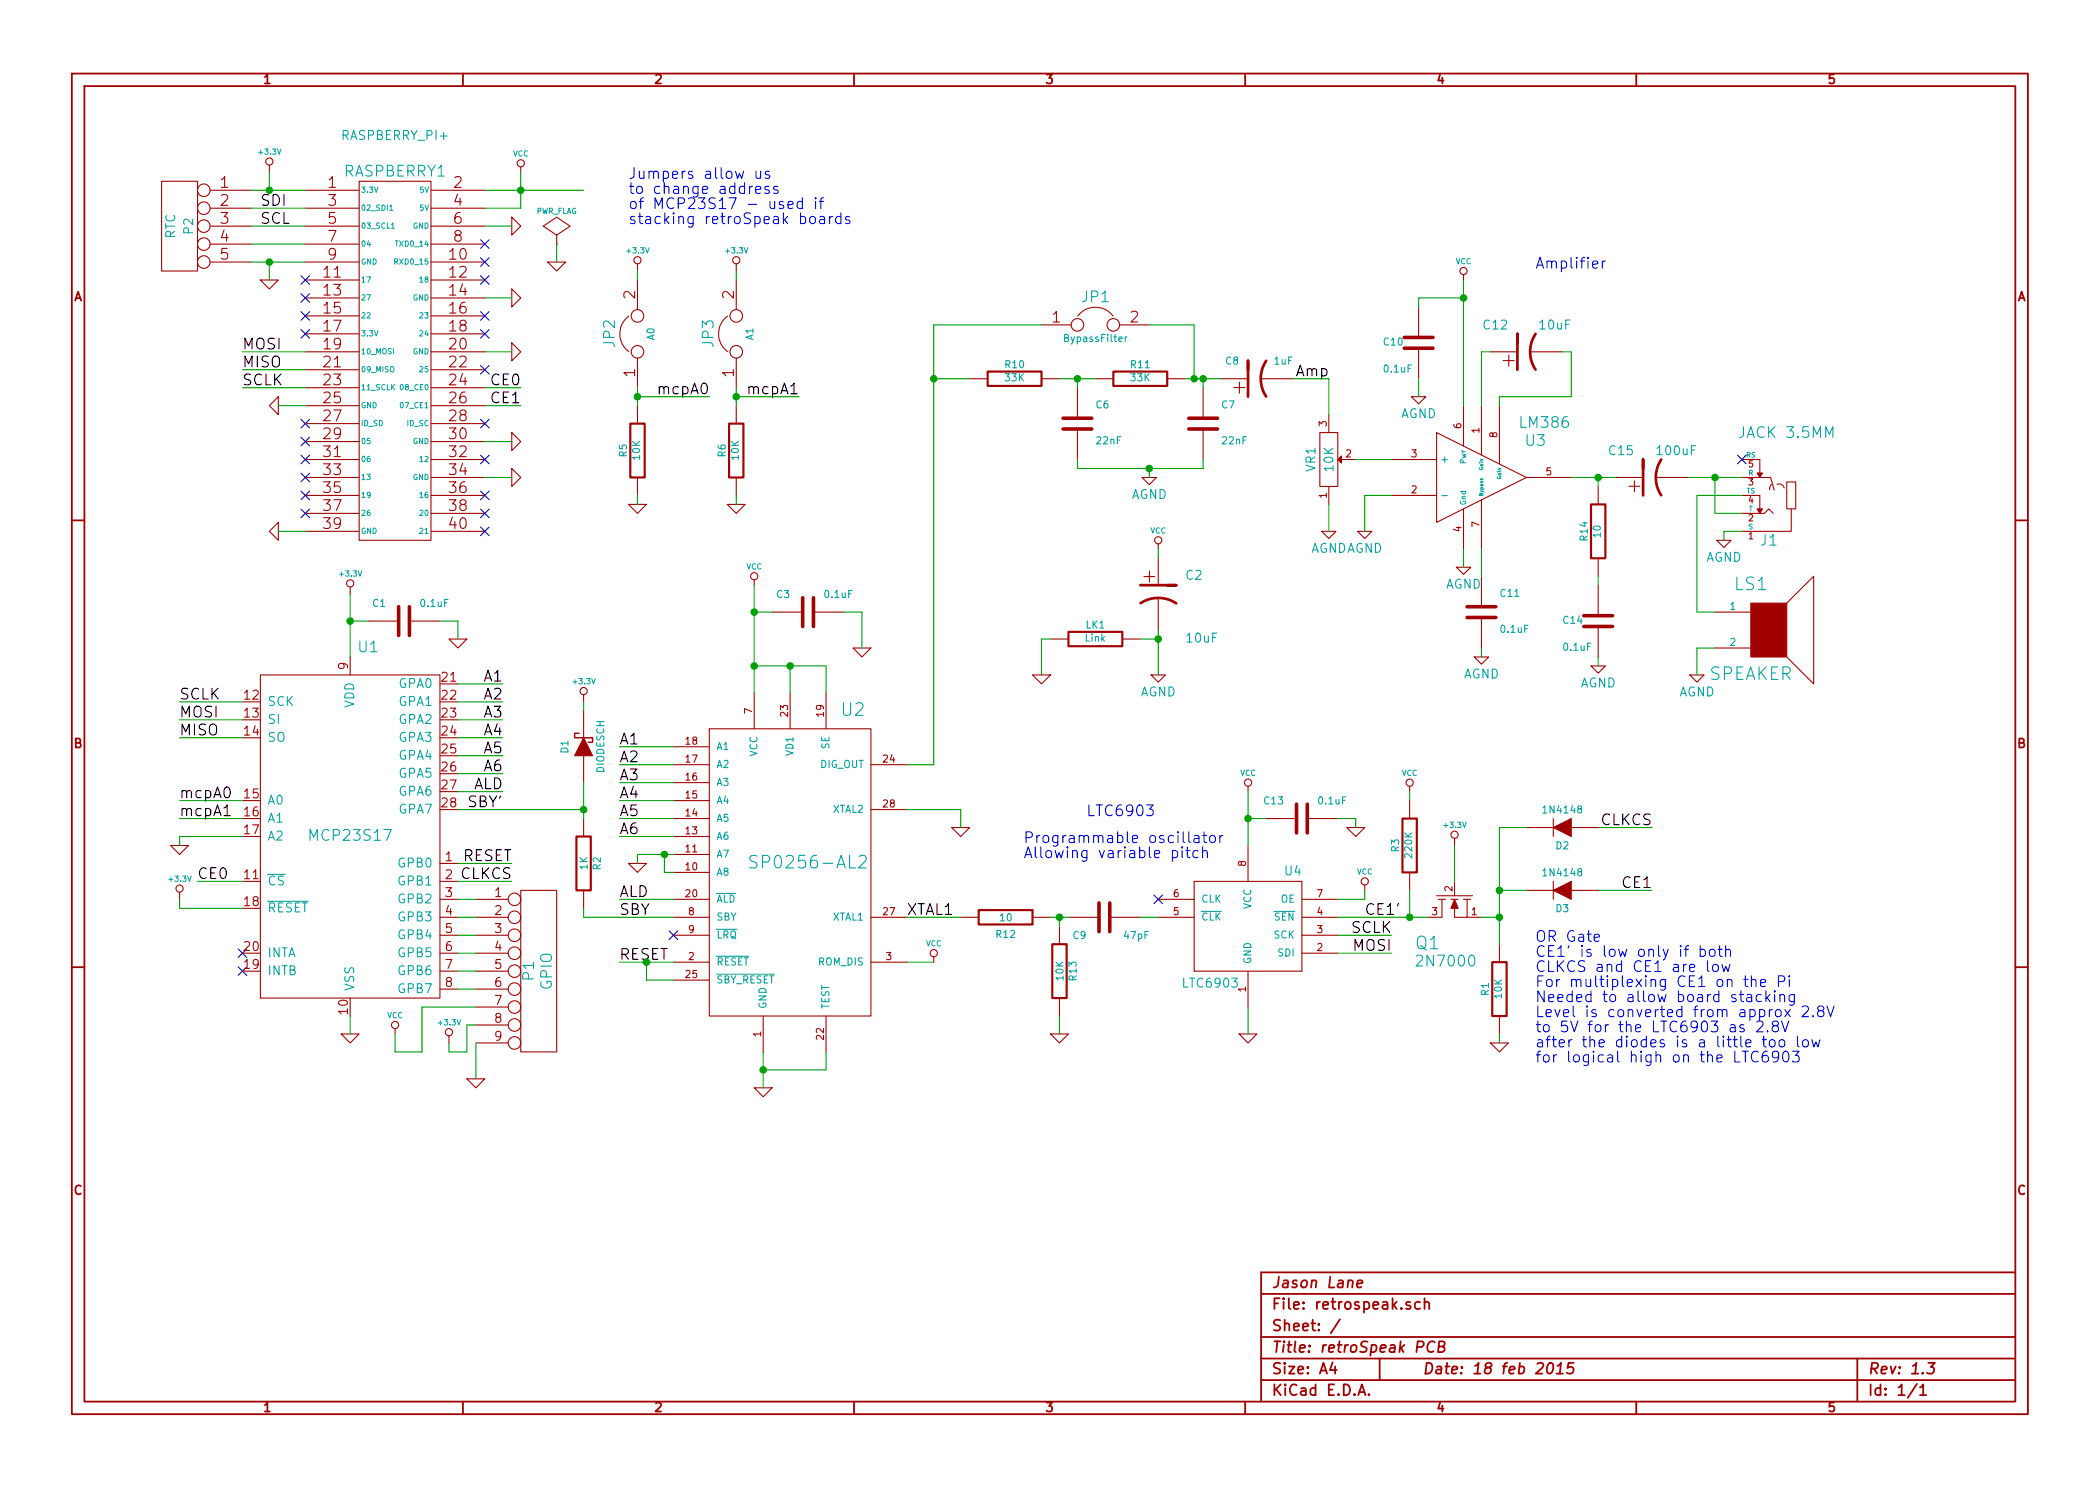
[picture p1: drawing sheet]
<svg xmlns="http://www.w3.org/2000/svg" width="297mm" height="210mm" viewBox="0 0 297 210" stroke-linecap="round" stroke-linejoin="round" font-family="sans-serif">
<g fill="none" stroke="#a00000" stroke-width=".25">
<path d="M10.2 10.4h276.6v189.7h-276.6zM11.9 12.2h273.2v186.1h-273.2zM65.5 10.4v1.8M120.8 10.4v1.8M176.1 10.4v1.8M231.4 10.4v1.8M10.2 73.6h1.7M285.1 73.6h1.7M10.2 136.8h1.7M285.1 136.8h1.7M65.5 198.3v1.8M120.8 198.3v1.8"/>
<path d="M176.1 198.3v1.8M178.4 183.1h106.7M178.4 189.2h106.7M178.4 195.3h106.7M178.4 192.2h106.7M188.5 192.8l-.4 1h1M188.8 193.3v1.1M189.5 186.7l-1.3 1.9M191.9 181.7l.8-.2v-.3l-.2-.1-.4 .1-.2 .8 .2 .2 .5-.1M192.1 197.4l.5-1.5 .5 1.5M192.3 197h.7M193.6 197.3h.1l-.1 .1-.1-.1h.1v.1"/>
<path d="M195.1 192.2v3.1M199.5 184.3l-.4-.1-.2 .2 .1 .2 .5 .2v.1v.2l-.2 .1-.4-.1M200.4 190.6h.6a.42 .42 0 0 0 .4-.4 .42 .42 0 0 0-.3-.4h-.6l-.1 1.5M200.9 184.3a.48 .48 0 0 0-.7 0l-.1 .6a.48 .48 0 0 0 .8 .2M201.5 184.3a.38 .38 0 0 1 .7 .1v.8M201.5 183.7v1.5M202.9 189.9a.77 .77 0 0 0-1 .3 .77 .77 0 0 0 .2 1l.4 .1 .3-.1M203.5 190.5h.5l.2-.1a.33 .33 0 0 0 .2-.4 .33 .33 0 0 0-.3-.2h-.5l-.2 1.5h.6a.4 .4 0 0 0 .3-.4 .4 .4 0 0 0-.3-.4M219.1 192.9a.34 .34 0 0 1 .6 .2 .87 .87 0 0 1-.6 1.3l-.2-.1a1.13 1.13 0 0 1 .2-1.4zM220.2 194.4h.9M220.3 193.3l.5-.5-.2 1.6M222.6 192.8h-.7l-.2 .8 .2-.2 .6 .1 .1 .2-.2 .5a.62 .62 0 0 1-.8 0"/>
<path d="M231.4 198.3v1.8M262.7 192.2v6.1M271.1 195.8l-1.3 2M271.6 196.3l.4-.4v1.5M271.6 197.4h.9M272.7 192.8h1l-.6 .6a.38 .38 0 0 1 .5 .3l-.1 .4-.3 .3h-.4l-.2-.2M285.1 180h-106.7v18.3"/>
</g>
<g fill="none" stroke="#a00000" stroke-width=".15">
<path d="M22.9 25.6h5v12.7h-5zM29.7 26.9h5.9M29.7 29.5h5.9M29.7 32h5.9M29.7 34.5h5.9M29.7 37.1h5.9M36.8 39.6h2.6l-1.3 1.3zM38.1 23.4v1M43.2 26.9h7.6M43.2 29.5h7.6M43.2 32h7.6M43.2 34.5h7.6"/>
<path d="M43.2 37.1h7.6M43.2 39.6h7.6M50.8 25.6h10.2v50.8h-10.2zM61 26.9h7.6M61 29.5h7.6M61 32h7.6M61 34.5h7.6M61 37.1h7.6M61 39.6h7.6M72.4 30.7l1.3 1.3-1.3 1.3zM73.7 23.6v.8M77.5 37.1h2.5l-1.3 1.2z"/>
<path d="M78.7 34.5h.1M78.7 33.3l1.9-1.3-1.9-1.3-1.9 1.3 1.9 1.3v1.2M90.2 37.3v1M90.2 39.6v4.2M104.1 37.3v1M104.1 39.6v4.2M207 38.9v.7M38.1 57.4l1.3-1.3v2.6zM43.2 49.8h7.6M43.2 52.3h7.6M43.2 42.2h7.6M43.2 54.9h7.6"/>
<path d="M43.2 44.7h7.6M43.2 57.4h7.6M43.2 47.2h7.6M43.2 59.9h7.6M61 49.8h7.6M61 52.3h7.6M61 42.2h7.6M61 54.9h7.6M61 44.7h7.6M61 57.4h7.6M61 47.2h7.6M61 59.9h7.6"/>
<path d="M72.4 48.5l1.3 1.3-1.3 1.2zM72.4 40.9l1.3 1.3-1.3 1.2zM88.9 44.7a3.2 3.2 0 0 0 0 5.1M90.2 50.7v4.2M90.2 57.4v2.5M102.9 44.7a3.2 3.2 0 0 0 0 5.1M104.1 50.7v4.2M104.1 57.4v2.5M137.2 53.6h2.5M147.3 53.6h2.6M147.3 46h4.2M152.4 54.9v4.3"/>
<path d="M152.4 44.7a3.2 3.2 0 0 1 5.1 0M154.9 53.6h2.6M158.4 46h4.2M165.1 53.6h2.5M170.2 54.9v4.3M172.7 53.6h3.8M178.3 53.6h4.6M188 58.7v2.5M199.6 56.1h2.1l-1 1zM200.7 43.4v4.3M200.7 49.3v4.3M207 57.4v5.7"/>
<path d="M209.5 57.4v7M210.8 49.8h3.8M212.1 57.4v8.3M216.4 49.8h4.6M39.4 73.9v2.5l-1.3-1.2zM43.2 62.5h7.6M43.2 75.2h7.6M43.2 65h7.6M43.2 67.6h7.6M43.2 70.1h7.6M43.2 72.6h7.6M61 62.5h7.6"/>
<path d="M61 75.2h7.6M61 65h7.6M61 67.6h7.6M61 70.1h7.6M61 72.6h7.6M72.4 66.3l1.3 1.3-1.3 1.2zM72.4 61.2l1.3 1.3-1.3 1.2zM88.9 71.4h2.5l-1.2 1.2zM90.2 67.6v2.5M102.9 71.4h2.5l-1.3 1.2zM104.1 67.6v2.5M152.4 60.7v4.3"/>
<path d="M161.5 67.6h2.1l-1 1zM163.8 77v.7M163.8 79v3.8M170.2 60.7v4.3M186.7 61.2h2.5v7.6h-2.5zM186.9 75.2h2.1l-1 1zM188 68.8v2.6M189.7 65h2.1M192 75.2h2.1l-1.1 1zM196.8 65h6.4M196.8 70.1h6.4M203.2 61.2l12.7 6.4-12.7 6.3z"/>
<path d="M207 72v5.7M209.5 70.7v7M215.9 67.6h6.3M226.1 68.8v2.6M226.1 79v2.5M228.6 67.6h3.8M234.2 67.6h4.6M242.8 76.4h2.1l-1.1 1.1zM246.4 65h2.5v2.6M246.4 67.6h2.5M246.4 70.1h2.5v2.5M246.4 72.6h2.5"/>
<path d="M248.9 67.6h1.5l.6 1.7M248.9 72.6h.7l.6-.6 .6 .6M250.6 68.5l-.3 .4v.4M251.4 68.5a.74 .74 0 0 1 1 .6M252.7 68.2h1.3v3.8h-1.3zM253.4 72v3.2h-7M36.8 95.5h25.4v45.7h-25.4zM49.5 83.1v1M49.5 93v2.5M52.1 87.9h4.3M57.9 87.9h4.3M63.5 90.4h2.5l-1.2 1.3z"/>
<path d="M82.5 98.3v1M106.7 82v.8M106.7 98v5.1M109.2 86.6h4.3M111.8 98v5.1M115.1 86.6h4.3M116.8 98v5.1M120.6 91.7h2.6l-1.3 1.3zM146 95.5h2.6l-1.3 1.3zM148.6 90.4h2.5M158.7 90.4h2.6M162.8 95.5h2l-1 1z"/>
<path d="M163.8 84.6v4.5M206 80.3h2l-1 1zM208.5 93h2.1l-1.1 1zM209.5 81.5v4.3M209.5 87.4v4.3M225 94.2h2.1l-1 1zM226.1 82.8v4.3M226.1 88.6v4.4M239 95.5h2l-1 1zM242.6 86.6h5M242.6 91.7h5M252.7 85.3l3.8-3.8v15.3l-3.8-3.8"/>
<path d="M24.1 119.6h2.6l-1.3 1.3zM82.5 100.6v3.8M82.5 106.9v3.8M82.5 115.8v2.6M95.2 108.2h5.1M95.2 118.4h5.1M95.2 115.8h5.1M95.2 113.3h5.1M95.2 110.7h5.1M95.2 105.7h5.1M100.3 103.1h22.9v40.7h-22.9zM123.2 108.2h5.1"/>
<path d="M123.2 114.5h5.1M134.6 117.1h2.6l-1.3 1.3zM176.5 111.2v.8M176.5 119.6v5.1M179.1 115.8h4.3M184.9 115.8h4.3M190.5 117.1h2.5l-1.2 1.3zM199.4 111.2v.8M199.4 113.3v2.5M205.7 118.6v1M215.9 117.1h3.8M219.7 115.8v2.6"/>
<path d="M222.2 117.1h3.9M25.4 126.2v1M62.2 129.8h2.6M62.2 132.3h2.6M62.2 127.2h2.6M62.2 137.4h2.6M62.2 124.7h2.6M62.2 134.9h2.6M62.2 122.2h2.6M62.2 139.9h2.6M67.3 129.8h4.6M67.3 132.3h4.6"/>
<path d="M67.3 127.2h4.6M67.3 137.4h4.6M67.3 134.9h4.6M67.3 139.9h4.6M73.7 126h5v22.8h-5zM82.5 126v2.5M88.9 122.2h2.5l-1.2 1.2zM95.2 136.1h5.1M95.2 129.8h5.1M95.2 123.4h5.1M95.2 120.9h5.1M95.2 138.7h5.1"/>
<path d="M95.2 132.3h5.1M95.2 127.2h5.1M123.2 136.1h5.1M123.2 129.8h5.1M132.1 135.4v.7M135.9 129.8h2.5M146 129.8h2.6M149.9 131.1v2.5M151.1 129.8h4.3M157 129.8h4.3M163.8 129.8h5.1M163.8 127.2h5.1"/>
<path d="M168.9 124.7h15.2v12.7h-15.2zM176.5 137.4v5.1M184.1 129.8h5.1M184.1 132.3h5.1M184.1 127.2h5.1M184.1 134.9h5.1M193 125.2v.8M199.4 123.4v2.6M204 127.2v2.6h-2.1M205.7 124.7v2M207.5 127.2v2.6h-1.8v-1.3M207.5 129.8h2"/>
<path d="M212.1 133.6v2.5M215.9 126h3.8M219.7 124.7v2.5M222.2 126h3.9M48.3 146.3h2.5l-1.3 1.3zM55.9 145.5v.8M63.5 146.6v1M66 152.6h2.6l-1.3 1.3zM67.3 142.5h4.6M67.3 145h4.6M67.3 147.6h4.6M106.7 153.9h2.5l-1.3 1.3z"/>
<path d="M107.9 143.8v5M116.8 143.8v5M148.6 146.3h2.5l-1.2 1.3zM149.9 141.2v2.6M175.3 146.3h2.5l-1.3 1.3zM210.8 147.6h2.6l-1.3 1.2zM212.1 143.8v2.5"/>
<circle cx="28.8" cy="34.5" r=".89"/>
<circle cx="28.8" cy="37.1" r=".89"/>
<circle cx="28.8" cy="29.5" r=".89"/>
<circle cx="28.8" cy="32" r=".89"/>
<circle cx="28.8" cy="26.9" r=".89"/>
<circle cx="38.1" cy="22.9" r=".51"/>
<circle cx="73.7" cy="23.1" r=".51"/>
<circle cx="90.2" cy="36.8" r=".51"/>
<circle cx="104.1" cy="36.8" r=".51"/>
<circle cx="207" cy="38.3" r=".51"/>
<circle cx="90.2" cy="44.7" r=".89"/>
<circle cx="90.2" cy="49.8" r=".89"/>
<circle cx="104.1" cy="44.7" r=".89"/>
<circle cx="104.1" cy="49.8" r=".89"/>
<circle cx="152.4" cy="46" r=".89"/>
<circle cx="157.5" cy="46" r=".89"/>
<circle cx="163.8" cy="76.4" r=".51"/>
<circle cx="49.5" cy="82.5" r=".51"/>
<circle cx="82.6" cy="97.8" r=".51"/>
<circle cx="106.7" cy="81.5" r=".51"/>
<circle cx="176.5" cy="110.7" r=".51"/>
<circle cx="199.4" cy="110.7" r=".51"/>
<circle cx="205.7" cy="118.1" r=".51"/>
<circle cx="25.4" cy="125.7" r=".51"/>
<circle cx="72.8" cy="132.3" r=".89"/>
<circle cx="72.8" cy="129.8" r=".89"/>
<circle cx="72.8" cy="134.9" r=".89"/>
<circle cx="72.8" cy="139.9" r=".89"/>
<circle cx="72.8" cy="137.4" r=".89"/>
<circle cx="72.8" cy="127.2" r=".89"/>
<circle cx="132.1" cy="134.9" r=".51"/>
<circle cx="193" cy="124.7" r=".51"/>
<circle cx="55.9" cy="145" r=".51"/>
<circle cx="63.5" cy="146" r=".51"/>
<circle cx="72.8" cy="147.6" r=".89"/>
<circle cx="72.8" cy="142.5" r=".89"/>
<circle cx="72.8" cy="145" r=".89"/>
</g>
<path d="M55.1 29.8h.4M55.4 32.3h.4M55.8 37h.4v-.3l-.4-.1v.8" fill="none" stroke="#00a0a0" stroke-width=".14"/>
<g fill="none" stroke="#a00000" stroke-width=".51">
<path d="M150.4 59.2h4M168.1 59.2h4.1M198.6 49.3h4.1M198.6 47.7h4.1M150.4 60.7h4M168.1 60.7h4.1M56.4 85.8v4.1M57.9 85.8v4.1M113.5 84.6v4M115.1 84.6v4M207.5 87.4h4.1M207.5 85.8h4.1"/>
<path d="M224 88.6h4.1M224 87.1h4.1M183.4 113.8v4.1M184.9 113.8v4.1M155.4 127.8v4M157 127.8v4"/>
</g>
<g fill="none" stroke="#0000c0" stroke-width=".15">
<path d="M42.6 39l1.2 1.2M43.8 39l-1.2 1.2M68 33.9l1.2 1.2M68 36.5l1.2 1.2M68 39l1.2 1.2M69.2 33.9l-1.2 1.2M69.2 36.5l-1.2 1.2M69.2 39l-1.2 1.2M42.6 41.5l1.2 1.3M42.6 44.1l1.2 1.2M42.6 46.6l1.2 1.2M42.6 59.3l1.2 1.2"/>
<path d="M43.8 59.3l-1.2 1.2M43.8 41.5l-1.2 1.3M43.8 44.1l-1.2 1.2M43.8 46.6l-1.2 1.2M68 59.3l1.2 1.2M68 51.7l1.2 1.2M68 46.6l1.2 1.2M68 44.1l1.2 1.2M69.2 44.1l-1.2 1.2M69.2 46.6l-1.2 1.2M69.2 59.3l-1.2 1.2M69.2 51.7l-1.2 1.2"/>
<path d="M42.6 61.9l1.2 1.2M42.6 64.4l1.2 1.2M42.6 66.9l1.2 1.3M42.6 69.5l1.2 1.2M42.6 72l1.2 1.2M43.8 61.9l-1.2 1.2M43.8 64.4l-1.2 1.2M43.8 66.9l-1.2 1.3M43.8 69.5l-1.2 1.2M43.8 72l-1.2 1.2M68 74.6l1.2 1.2M68 72l1.2 1.2"/>
<path d="M68 69.5l1.2 1.2M68 64.4l1.2 1.2M69.2 74.6l-1.2 1.2M69.2 72l-1.2 1.2M69.2 69.5l-1.2 1.2M69.2 64.4l-1.2 1.2M245.8 64.4l1.2 1.2M247 64.4l-1.2 1.2M33.7 136.8l1.2 1.2M33.7 134.3l1.2 1.2M34.9 136.8l-1.2 1.2M34.9 134.3l-1.2 1.2"/>
<path d="M94.6 131.7l1.3 1.2M95.9 131.7l-1.3 1.2M163.2 126.6l1.2 1.3M164.4 126.6l-1.2 1.3"/>
</g>
<path d="M159.2 47.7v.6M159.4 47.7h-.2v.1M204 70.1h.7M37.8 127.5h5.8M101.3 135.3h4.6M101.3 137.8h8.2M101.3 131.5h2.9M101.3 126.4h2.7M107.1 121.1l-.7-.1a.44 .44 0 0 0-.4 .5 .44 .44 0 0 0 .4 .4l.3 .1a.43 .43 0 0 1 .4 .4 .43 .43 0 0 1-.4 .4l-.7-.1M121.5 121.2l.3-.2h.4a.49 .49 0 0 1 .3 .8l-1.1 1h1.1M169.9 129h2.9M180.2 129h2.9" fill="none" stroke="#00a0a0" stroke-width=".15"/>
<path d="M89.2 59.9h2v7.7h-2zM103.1 59.9h2.1v7.7h-2.1zM139.7 52.6h7.6v2h-7.6zM157.5 52.6h7.6v2h-7.6zM225 71.4h2.1v7.6h-2.1zM151.1 89.4h7.6v2h-7.6zM81.5 118.4h2.1v7.6h-2.1zM198.4 115.8h2v7.6h-2zM138.4 128.8h7.6v2h-7.6zM148.8 133.6h2.1v7.6h-2.1zM211.1 136.1h2v7.7h-2z" fill="none" stroke="#a00000" stroke-width=".3"/>
<path d="M176.5 52.3v-1.3v5.1M179.1 51a4.6 4.6 0 0 0 0 5.1M214.6 48.5v-1.3v5.1M217.2 47.2a4.6 4.6 0 0 0 0 5.1M232.4 66.3v-1.3v5.1M235 65a4.6 4.6 0 0 0 0 5.1M161.3 82.8h5.1h-1.3M161.3 85.3a4.6 4.6 0 0 1 5.1 .1" fill="none" stroke="#a00000" stroke-width=".38"/>
<g fill="#a00000" stroke="#a00000" stroke-width=".15">
<path d="M247.6 85.3h5.1v7.7h-5.1z"/>
<path d="M189.7 64.5v1l-.5-.5z"/>
<path d="M248.5 66.9h.8l-.4 .7z"/>
<path d="M248.5 72h.8l-.4 .6z"/>
<path d="M82.5 104.4l1.3 2.5h-2.5z"/>
<path d="M219.7 126l2.5-1.3v2.5z"/>
<path d="M219.7 117.1l2.5-1.3v2.6z"/>
<path d="M203.2 126.7h5.1z"/>
<path d="M207 127.2h1z"/>
<path d="M205.2 127.2h1z"/>
<path d="M203.5 127.2h1z"/>
<path d="M205.7 127.2l.5 1.3h-1z"/>
</g>
<g fill="none" stroke="#00f" stroke-width=".15">
<path d="M106.9 26.9l.7-.2-.1-.3h-.4l-.2 .2 .1 .7 .1 .1 .4-.1M106.9 24.2v.8a.39 .39 0 0 0 .7 .1M107.6 24.2v1M108.8 26.4h-.4l-.2 .2 .1 .2 .5 .1v.2v.2l-.2 .1-.4-.1M108.8 24.3l-.3-.1-.3 .3 .1 .2 .5 .1 .1 .2-.1 .2h-.1h-.5M110 26.4h-.3l-.3 .2 .1 .2 .5 .1 .1 .2-.1 .2-.1 .1-.5-.1M111.5 29l.7-.1-.1-.3-.4-.1-.2 .2v.7l.2 .1 .4-.1M113.5 28.6a.48 .48 0 0 0-.7 0v.6a.48 .48 0 0 0 .7 .2M113.5 28v1.5M115.4 28l-.1 .1h.1v-.1v.1M115.4 28.5v1M115.9 28.5h.6"/>
<path d="M116 30.7l.1-.1 .5 .1v.9M116.5 28l-.3 .1-.1 .1v1.3M116.6 31l-.5 .1a.3 .3 0 0 0-.2 .3 .3 .3 0 0 0 .2 .2h.5M117.3 30.6v1M117.8 30.6l-.3 .1-.2 .2M118.9 30.7a.48 .48 0 0 0-.6 .1l-.1 .6a.48 .48 0 0 0 .7 .2M118.9 30.1v1.5M120.2 30.7l-.4-.1-.2 .3 .1 .2 .5 .1v.2v.2h-.2h-.4M226.6 36.9v1M227.1 36.9l-.3 .1-.2 .2M162.2 113.9h.9l-.5 .6a.42 .42 0 0 1 .5 .3v.3l-.1 .2-.6 .1-.2-.1M167.9 119.8v1.4l.1 .1 .3 .1"/>
<path d="M168.9 118.3l.2-.1 .4 .1 .1 .9M169.6 118.6h-.5a.3 .3 0 0 0-.2 .3 .3 .3 0 0 0 .2 .3l.5-.1M170.1 118.2h.6M170.1 119.8v1.6M170.3 117.7v1.3l.1 .1 .3 .1M171.2 118.4a.42 .42 0 0 1 .4-.2 .42 .42 0 0 1 .3 .3v.4a.43 .43 0 0 1-.4 .3 .43 .43 0 0 1-.4-.3zM172.5 118.2v1M173 118.2l-.3 .1-.2 .2M165.8 120.4a.48 .48 0 0 1 .7 .1l.1 .6a.48 .48 0 0 1-.8 .2M167.2 120.3v1.1M169.5 120.4a.48 .48 0 0 0-.7 .1l-.1 .6a.48 .48 0 0 0 .8 .2M170.1 120.5a.38 .38 0 0 1 .7 .1v.8"/>
<path d="M225.5 132.7l.7-.1v-.3l-.5-.1-.2 .2 .1 .7 .1 .1 .5-.1M240.5 134.4a.48 .48 0 0 1 .6 .1l.1 .5a.48 .48 0 0 1-.7 .2M240.5 133.8v1.5M241.5 135.9v1.4l.3 .2M241.9 134.5a.42 .42 0 0 1 .4-.2 .42 .42 0 0 1 .3 .3v.4a.43 .43 0 0 1-.4 .3 .43 .43 0 0 1-.4-.3zM242.3 136.6a.42 .42 0 0 1 .4-.2 .42 .42 0 0 1 .4 .3v.5a.43 .43 0 0 1-.5 .3 .43 .43 0 0 1-.4-.3zM243 134.3h.6M243.2 133.8v1.3l.1 .1 .3 .1M243.6 136.4l.2 1.1 .3-.8 .3 .8 .3-1.1M244.1 134.5a.38 .38 0 0 1 .7 0v.8M244.1 133.8v1.5M246.7 138.6h.5"/>
<path d="M246.9 138.1v1.3v.1l.3 .1M247.7 138.7a.38 .38 0 0 1 .7 .1v.8M247.7 138.1v1.5M249 139.1l.8-.1-.1-.3-.4-.1-.3 .2 .1 .7 .2 .1 .4-.1M251.6 138.9h.5a.42 .42 0 0 0 .4-.4 .42 .42 0 0 0-.4-.4h-.5v1.5M253.1 138.1h-.1l.1 .1 .1-.1h-.1v.1M253.1 138.6v1M246.7 145.1l-.4-.1-.2 .2 .1 .2 .5 .2v.1v.2l-.2 .1-.4-.1M247.1 140.8l.2-.1 .4 .1 .1 .9M247.8 141.1h-.5a.3 .3 0 0 0-.3 .3 .3 .3 0 0 0 .3 .3h.5M248.5 144.6l.2-.1h.4l.2 .1 .1 .3-.1 .2-.9 .9h1M248.7 148.9a.63 .63 0 0 0-.8 0 .63 .63 0 0 0-.2 .7 .6 .6 0 0 0 .3 .6 .6 .6 0 0 0 .7-.1"/>
<path d="M249.1 140.8a.48 .48 0 0 0-.6 .1l-.1 .5a.48 .48 0 0 0 .7 .3M249.3 147.1h.6M249.5 146.6v1.3l.1 .2h.3M249.8 140.2v1.5M249.9 141.1l.5 .6M250 148.7a.62 .62 0 0 0-.7 .7v.6a.48 .48 0 0 0 .4 .3 .48 .48 0 0 0 .4-.3v-.5a.48 .48 0 0 0-.8 0v.1M250 145.9h.1l-.1 .1-.1-.1h.1v.1M250.4 140.7l-.6 .6M250.4 147.2a.42 .42 0 0 1 .7 .2v.4a.43 .43 0 0 1-.4 .3 .43 .43 0 0 1-.4-.3v-.4zM251 145.1l-.3-.2v-.3a.48 .48 0 0 1 .8 0l.1 .3a.47 .47 0 0 1-.6 .2l-.3 .3v.3a.48 .48 0 0 0 .4 .3 .48 .48 0 0 0 .5-.3v-.3l-.3-.3M251 140.2v.1v.1l.1-.1-.1-.1v.2M251 140.7v1"/>
<path d="M251.2 143a.42 .42 0 0 1 .4-.2 .42 .42 0 0 1 .3 .3v.5a.43 .43 0 0 1-.4 .3 .43 .43 0 0 1-.4-.3zM251.6 149.4l-.1 .1a.5 .5 0 0 1-.8-.1l.1-.5a.48 .48 0 0 1 .7 0 1.16 1.16 0 0 1-.2 1.3l-.4 .1M251.8 140.9a.38 .38 0 0 1 .6 0v.8M251.8 140.7v1M251.8 147.2a.42 .42 0 0 1 .7 .2v.4a.43 .43 0 0 1-.5 .3 .43 .43 0 0 1-.4-.3v-.4zM252 144.5l.5 1.5 .5-1.5M252.3 148.9a.36 .36 0 0 1 .4-.2 .36 .36 0 0 1 .3 .3 .77 .77 0 0 1-.5 1.3l-.1-.1a1.13 1.13 0 0 1-.1-1.3zM252.5 142.8l.7 1.1M253.2 142.8l-.7 1.1M253.5 148.7h1l-.5 .6a.42 .42 0 0 1 .5 .3v.4l-.2 .2-.6 .1-.2-.2M253.8 140.7v1.3a.43 .43 0 0 1-.7 .2M253.8 140.8a.48 .48 0 0 0-.7 .1v.5a.48 .48 0 0 0 .7 .3"/>
<path d="M254.3 146.6v1.3l.2 .2M254.9 142.5l.2-.2h.4l.2 .2 .1 .3-.1 .2-.8 .9h.9M255 147.3a.42 .42 0 0 1 .5-.2 .42 .42 0 0 1 .3 .3v.4a.43 .43 0 0 1-.4 .3 .43 .43 0 0 1-.4-.3zM256.3 147.1l.3 1 .2-.7 .3 .7 .3-1M256.4 143.7l.1 .1-.1 .1v-.1v-.1v.2M257.4 143l-.3-.3 .1-.2a.48 .48 0 0 1 .7 0l.1 .2a.47 .47 0 0 1-.6 .3l-.3 .3v.3a.48 .48 0 0 0 .4 .3 .48 .48 0 0 0 .5-.3v-.3l-.3-.3M258.4 142.3l.5 1.6 .5-1.6"/>
</g>
<path d="M81.9 103.8h-.6v.6h2.5v.6h-.6" fill="none" stroke="#a00000" stroke-width=".2"/>
<g fill="none" stroke="#00a000" stroke-width=".15">
<path d="M35.6 26.9h7.6M35.6 29.5h7.6M35.6 32h7.6M35.6 34.5h7.6M35.6 37.1h7.6M38.1 24.4v2.5M38.1 37.1v2.5M68.6 26.9h13.9M68.6 32h3.8M73.7 24.4v5.1h-5.1M78.7 34.5v2.6M90.2 38.3v1.3"/>
<path d="M104.1 38.3v1.3M207 39.6v17.8M34.3 52.3h8.9M34.3 54.9h8.9M34.3 49.8h8.9M39.4 57.4h3.8M68.6 54.9h5.1M68.6 49.8h3.8M68.6 57.4h5.1M68.6 42.2h3.8M90.2 56.1h10.1M90.2 54.9v2.5"/>
<path d="M104.1 56.1h8.9M104.1 54.9v2.5M132.1 53.6h5.1M147.3 46h-15.2v62.2h-3.8M149.9 53.6h5M152.4 53.6v1.3M162.6 46h6.3v7.6M167.6 53.6h5.1M170.2 53.6v1.3M182.9 53.6h5.1v5.1M200.7 53.6v2.5M207 42.2h-6.3v1.2"/>
<path d="M210.8 49.8h-1.3v7.6M221 49.8h1.2v6.3h-10.1v1.3M39.4 75.2h3.8M68.6 62.5h3.8M68.6 67.6h3.8M90.2 70.1v1.3M104.1 70.1v1.3M152.4 65v1.3h17.8v-1.3M162.6 66.3v1.3M163.8 77.7v1.3M188 71.4v3.8M191.8 65h5"/>
<path d="M196.8 70.1h-3.8v5.1M207 77.7v2.6M209.5 77.7v3.8M222.2 67.6h6.4M226.1 67.6v1.2M238.8 67.6h7.6M242.6 67.6v5h3.8M246.4 75.2h-2.6v1.2M246.4 70.1h-6.4v16.5h2.6M25.4 99.3h8.9M49.5 84.1v8.9M49.5 87.9h2.6"/>
<path d="M62.2 87.9h2.6v2.5M64.8 99.3h6.3M64.8 96.8h6.3M82.5 99.3v1.3M106.7 82.8v15.2M106.7 94.2h10.1v3.8M106.7 86.6h2.5M111.8 94.2v3.8M119.4 86.6h2.5v5.1M148.6 90.4h-1.3v5.1M161.3 90.4h2.5M163.8 89.1v6.4"/>
<path d="M209.5 91.7v1.3M226.1 81.5v1.3M226.1 93v1.2M242.6 91.7h-2.6v3.8M25.4 113.3h8.9M25.4 115.8h8.9M25.4 101.8h8.9M25.4 104.4h8.9M34.3 118.4h-8.9v1.2M64.8 101.8h6.3M64.8 104.4h6.3M64.8 106.9h6.3"/>
<path d="M64.8 109.5h6.3M64.8 112h6.3M64.8 114.5h17.7M82.5 110.7v5.1M87.6 113.3h7.6M87.6 115.8h7.6M87.6 105.7h7.6M87.6 108.2h7.6M87.6 110.7h7.6M87.6 118.4h7.6M128.3 114.5h7.6v2.6M176.5 115.8h2.6"/>
<path d="M176.5 112v7.6M189.2 115.8h2.6v1.3M199.4 112v1.3M205.7 119.6v5.1M215.9 117.1h-3.8v16.5M226.1 117.1h7.6M25.4 127.2v1.3h8.9M27.9 124.7h6.4M64.8 124.7h7.6M64.8 127.2h2.5M64.8 129.8h2.5M64.8 122.2h7.6"/>
<path d="M64.8 134.9h2.5M64.8 132.3h2.5M64.8 137.4h2.5M64.8 139.9h2.5M82.5 128.5v1.3h12.7M87.6 127.2h7.6M87.6 136.1h7.6M91.4 136.1v2.6h3.8M94 120.9v2.5h1.2M95.2 120.9h-5v1.3M128.3 129.8h7.6M128.3 136.1h3.8"/>
<path d="M148.6 129.8h2.5M149.9 129.8v1.3M161.3 129.8h2.5M189.2 129.8h12.7M189.2 134.9h7.6M189.2 132.3h7.6M193 126v1.2h-3.8M199.4 126v3.8M209.5 129.8h2.6M212.1 126h3.8M226.1 126h7.6M49.5 143.8v2.5"/>
<path d="M67.3 142.5h-7.6v6.3h-3.8v-2.5M67.3 145h-1.3v3.8h-2.5v-1.2M67.3 147.6v5M107.9 148.8v5.1M116.8 148.8v2.6h-8.9M149.9 143.8v2.5M176.5 142.5v3.8M212.1 146.3v1.3"/>
</g>
<g fill="#00a000" stroke="#00a000" stroke-width=".25">
<circle cx="49.5" cy="87.9" r=".41"/>
<circle cx="73.7" cy="26.9" r=".41"/>
<circle cx="111.8" cy="94.2" r=".41"/>
<circle cx="106.7" cy="94.2" r=".41"/>
<circle cx="107.9" cy="151.4" r=".41"/>
<circle cx="162.6" cy="66.3" r=".41"/>
<circle cx="152.4" cy="53.6" r=".41"/>
<circle cx="170.2" cy="53.6" r=".41"/>
<circle cx="168.9" cy="53.6" r=".41"/>
<circle cx="226.1" cy="67.6" r=".41"/>
<circle cx="207" cy="42.2" r=".41"/>
<circle cx="132.1" cy="53.6" r=".41"/>
<circle cx="149.9" cy="129.8" r=".41"/>
<circle cx="38.1" cy="26.9" r=".41"/>
<circle cx="94" cy="120.9" r=".41"/>
<circle cx="106.7" cy="86.6" r=".41"/>
<circle cx="176.5" cy="115.8" r=".41"/>
<circle cx="242.6" cy="67.6" r=".41"/>
<circle cx="82.5" cy="114.5" r=".41"/>
<circle cx="163.8" cy="90.4" r=".41"/>
<circle cx="38.1" cy="37.1" r=".41"/>
<circle cx="90.2" cy="56.1" r=".41"/>
<circle cx="104.1" cy="56.1" r=".41"/>
<circle cx="212.1" cy="126" r=".41"/>
<circle cx="199.4" cy="129.8" r=".41"/>
<circle cx="212.1" cy="129.8" r=".41"/>
</g>
<path d="M31.7 115.4h.9" fill="none" stroke="#000" stroke-width=".15"/>
<g font-size="2.8" fill="#a00000">
<text x="214.4" y="51.9" transform="rotate(-90 214.4 51.9)">+</text>
<text x="176.3" y="55.7" transform="rotate(-90 176.3 55.7)">+</text>
<text x="232.2" y="69.6" transform="rotate(-90 232.2 69.6)">+</text>
<text x="161.7" y="82.5">+</text>
</g>
<g font-size="2.5" fill="#00a0a0">
<text x="245.4" y="83.6">LS1</text>
<text x="119.1" y="101.4">U2</text>
<text x="241.7" y="96.3">SPEAKER</text>
<text x="107.1" y="123">SP0256-AL2</text>
<text x="200.3" y="134.4">Q1</text>
</g>
<g font-size="2.1" fill="#a00000">
<text x="31.2" y="26.7">1</text>
<text x="31.2" y="29.2">2</text>
<text x="46.4" y="26.7">1</text>
<text x="46.4" y="29.2">3</text>
<text x="64.2" y="26.7">2</text>
<text x="64.2" y="29.2">4</text>
<text x="31.2" y="31.7">3</text>
<text x="31.2" y="34.3">4</text>
<text x="46.4" y="31.7">5</text>
<text x="46.4" y="34.3">7</text>
<text x="64.2" y="31.7">6</text>
<text x="64.2" y="34.3">8</text>
<text x="31.2" y="36.8">5</text>
<text x="45.8" y="39.4">11</text>
<text x="45.8" y="41.9">13</text>
<text x="46.4" y="36.8">9</text>
<text x="63.6" y="36.8">10</text>
<text x="63.6" y="39.4">12</text>
<text x="63.6" y="41.9">14</text>
<text x="45.8" y="44.4">15</text>
<text x="45.8" y="47">17</text>
<text x="63.6" y="44.4">16</text>
<text x="63.6" y="47">18</text>
<text x="89.9" y="42.3" transform="rotate(-90 89.9 42.3)">2</text>
<text x="103.9" y="42.3" transform="rotate(-90 103.9 42.3)">2</text>
<text x="148.8" y="45.7">1</text>
<text x="159.9" y="45.7">2</text>
<text x="45.8" y="52.1">21</text>
<text x="45.8" y="49.5">19</text>
<text x="63.6" y="49.5">20</text>
<text x="63.6" y="52.1">22</text>
<text x="89.9" y="53.3" transform="rotate(-90 89.9 53.3)">1</text>
<text x="103.9" y="53.3" transform="rotate(-90 103.9 53.3)">1</text>
<text x="45.8" y="54.6">23</text>
<text x="45.8" y="57.1">25</text>
<text x="45.8" y="59.7">27</text>
<text x="63.6" y="54.6">24</text>
<text x="63.6" y="57.1">26</text>
<text x="63.6" y="59.7">28</text>
<text x="45.8" y="64.8">31</text>
<text x="45.8" y="62.2">29</text>
<text x="63.6" y="62.2">30</text>
<text x="63.6" y="64.8">32</text>
<text x="45.8" y="67.3">33</text>
<text x="45.8" y="69.8">35</text>
<text x="63.6" y="67.3">34</text>
<text x="63.6" y="69.8">36</text>
<text x="45.8" y="72.4">37</text>
<text x="45.8" y="74.9">39</text>
<text x="63.6" y="74.9">40</text>
<text x="63.6" y="72.4">38</text>
<text x="179.9" y="185.4">File: retrospeak.sch</text>
<text x="179.9" y="182.3">Jason Lane</text>
<text x="179.9" y="191.5">Title: retroSpeak PCB</text>
<text x="179.9" y="188.4">Sheet: /</text>
<text x="179.9" y="197.6">KiCad E.D.A.</text>
<text x="179.9" y="194.5">Size: A4</text>
<text x="201.2" y="194.5">Date: 18 feb 2015</text>
<text x="264.2" y="194.5">Rev: 1.3</text>
<text x="264.2" y="197.6">Id: 1/1</text>
</g>
<g font-size="2.1">
<text x="36.8" y="29.2">SDI</text>
<text x="36.8" y="31.7">SCL</text>
<text x="34.3" y="52.1">MISO</text>
<text x="34.3" y="49.5">MOSI</text>
<text x="183.2" y="53.3">Amp</text>
<text x="34.3" y="54.6">SCLK</text>
<text x="69.5" y="54.6">CE0</text>
<text x="69.5" y="57.1">CE1</text>
<text x="93.2" y="55.9">mcpA0</text>
<text x="105.9" y="55.9">mcpA1</text>
<text x="25.4" y="99.1">SCLK</text>
<text x="25.4" y="101.6">MOSI</text>
<text x="68.4" y="96.5">A1</text>
<text x="68.4" y="99.1">A2</text>
<text x="68.4" y="101.6">A3</text>
<text x="25.4" y="104.1">MISO</text>
<text x="68.4" y="104.1">A4</text>
<text x="68.4" y="106.7">A5</text>
<text x="87.6" y="105.4">A1</text>
<text x="87.6" y="107.9">A2</text>
<text x="25.4" y="113">mcpA0</text>
<text x="66.8" y="111.8">ALD</text>
<text x="68.4" y="109.2">A6</text>
<text x="87.6" y="110.5">A3</text>
<text x="87.6" y="113">A4</text>
<text x="25.4" y="115.6">mcpA1</text>
<text x="66.2" y="114.3">SBY'</text>
<text x="87.6" y="115.6">A5</text>
<text x="87.6" y="118.1">A6</text>
<text x="226.4" y="116.8">CLKCS</text>
<text x="27.9" y="124.5">CE0</text>
<text x="65.1" y="124.5">CLKCS</text>
<text x="65.3" y="121.9">RESET</text>
<text x="229.5" y="125.7">CE1</text>
<text x="87.6" y="127">ALD</text>
<text x="87.6" y="129.5">SBY</text>
<text x="128.3" y="129.5">XTAL1</text>
<text x="193.5" y="129.5">CE1'</text>
<text x="191.1" y="132.1">SCLK</text>
<text x="191.4" y="134.6">MOSI</text>
</g>
<g font-size="2.1" fill="#00a0a0">
<text x="48.6" y="25.1">RASPBERRY1</text>
<text x="153.1" y="42.8">JP1</text>
<text x="87" y="49.1" transform="rotate(-90 87 49.1)">JP2</text>
<text x="101" y="49.1" transform="rotate(-90 101 49.1)">JP3</text>
<text x="215.1" y="60.6">LM386</text>
<text x="215.8" y="63.2">U3</text>
<text x="246.3" y="62">JACK 3.5MM</text>
<text x="249" y="77.3">J1</text>
<text x="50.7" y="92.4">U1</text>
<text x="44.1" y="119">MCP23S17</text>
<text x="200.8" y="136.8">2N7000</text>
<text x="75.6" y="138.7" transform="rotate(-90 75.6 138.7)">P1</text>
<text x="78.2" y="140" transform="rotate(-90 78.2 140)">GPIO</text>
</g>
<g font-size="2.1" fill="#00f">
<text x="88.9" y="25.4">Jumpers allow us</text>
<text x="88.9" y="27.5">to change address</text>
<text x="88.9" y="29.7">of MCP23S17 - used if</text>
<text x="88.9" y="31.8">stacking retroSpeak boards</text>
<text x="217.2" y="38.1">Amplifier</text>
<text x="144.8" y="119.4">Programmable oscillator</text>
<text x="153.7" y="115.6">LTC6903</text>
<text x="144.8" y="121.5">Allowing variable pitch</text>
<text x="217.2" y="133.3">OR Gate</text>
<text x="217.2" y="135.5">CE1' is low only if both</text>
<text x="217.2" y="137.6">CLKCS and CE1 are low</text>
<text x="217.2" y="139.7">For multiplexing CE1 on the Pi</text>
<text x="217.2" y="141.9">Needed to allow board stacking</text>
<text x="217.2" y="144">Level is converted from approx 2.8V</text>
<text x="217.2" y="146.1">to 5V for the LTC6903 as 2.8V</text>
<text x="217.2" y="148.3">after the diodes is a little too low</text>
<text x="217.2" y="150.4">for logical high on the LTC6903</text>
</g>
<text font-size="2.1" fill="#00a000" x="87.6" y="135.9">RESET</text>
<g font-size="1.8" fill="#a00000">
<text x="37.3" y="11.9">1</text>
<text x="92.7" y="11.9">2</text>
<text x="148" y="11.9">3</text>
<text x="203.3" y="11.9">4</text>
<text x="258.6" y="11.9">5</text>
<text x="10.4" y="42.7">A</text>
<text x="285.3" y="42.7">A</text>
<text x="49.3" y="94.7" transform="rotate(-90 49.3 94.7)">9</text>
<text x="34.6" y="99.1">12</text>
<text x="34.6" y="101.6">13</text>
<text x="62.5" y="96.5">21</text>
<text x="62.5" y="99.1">22</text>
<text x="62.5" y="101.6">23</text>
<text x="10.4" y="105.9">B</text>
<text x="34.6" y="104.1">14</text>
<text x="62.5" y="104.1">24</text>
<text x="62.5" y="106.7">25</text>
<text x="285.3" y="105.9">B</text>
<text x="34.6" y="113">15</text>
<text x="62.5" y="109.2">26</text>
<text x="62.5" y="111.8">27</text>
<text x="34.6" y="115.6">16</text>
<text x="34.6" y="118.1">17</text>
<text x="62.5" y="114.3">28</text>
<text x="34.6" y="124.5">11</text>
<text x="63" y="121.9">1</text>
<text x="63" y="124.5">2</text>
<text x="34.6" y="128.3">18</text>
<text x="63" y="127">3</text>
<text x="63" y="129.5">4</text>
<text x="70" y="127">1</text>
<text x="70" y="129.5">2</text>
<text x="34.6" y="134.6">20</text>
<text x="34.6" y="137.2">19</text>
<text x="63" y="132.1">5</text>
<text x="63" y="134.6">6</text>
<text x="63" y="137.2">7</text>
<text x="70" y="132.1">3</text>
<text x="70" y="134.6">4</text>
<text x="70" y="137.2">5</text>
<text x="49.3" y="143.5" transform="rotate(-90 49.3 143.5)">10</text>
<text x="63" y="139.7">8</text>
<text x="70" y="139.7">6</text>
<text x="70" y="142.2">7</text>
<text x="70" y="144.8">8</text>
<text x="70" y="147.3">9</text>
<text x="10.4" y="169.1">C</text>
<text x="285.3" y="169.1">C</text>
<text x="37.3" y="199.8">1</text>
<text x="92.7" y="199.8">2</text>
<text x="148" y="199.8">3</text>
<text x="203.3" y="199.8">4</text>
<text x="258.6" y="199.8">5</text>
</g>
<g font-size="1.8" fill="#00a0a0">
<text x="48.5" y="19.9">RASPBERRY_PI+</text>
<text x="24.8" y="33.8" transform="rotate(-90 24.8 33.8)">RTC</text>
<text x="27.4" y="33.1" transform="rotate(-90 27.4 33.1)">P2</text>
<text x="209.9" y="46.7">C12</text>
<text x="217.9" y="46.7">10uF</text>
<text x="198.1" y="59.2">AGND</text>
<text x="227.7" y="64.5">C15</text>
<text x="234.5" y="64.5">100uF</text>
<text x="160" y="70.7">AGND</text>
<text x="186.1" y="66.7" transform="rotate(-90 186.1 66.7)">VR1</text>
<text x="188.7" y="66.6" transform="rotate(-90 188.7 66.6)">10K</text>
<text x="167.8" y="82.1">C2</text>
<text x="185.4" y="78.3">AGNDAGND</text>
<text x="204.4" y="83.4">AGND</text>
<text x="241.2" y="79.5">AGND</text>
<text x="167.9" y="91">10uF</text>
<text x="37.8" y="99.9">SCK</text>
<text x="50.2" y="100.2" transform="rotate(-90 50.2 100.2)">VDD</text>
<text x="56.4" y="97.4">GPA0</text>
<text x="56.4" y="99.9">GPA1</text>
<text x="161.2" y="98.6">AGND</text>
<text x="207" y="96.1">AGND</text>
<text x="223.5" y="97.3">AGND</text>
<text x="237.4" y="98.6">AGND</text>
<text x="37.8" y="102.5">SI</text>
<text x="37.8" y="105">SO</text>
<text x="56.4" y="102.5">GPA2</text>
<text x="56.4" y="105">GPA3</text>
<text x="56.4" y="107.6">GPA4</text>
<text x="37.8" y="113.9">A0</text>
<text x="56.4" y="110.1">GPA5</text>
<text x="56.4" y="112.6">GPA6</text>
<text x="37.8" y="116.5">A1</text>
<text x="37.8" y="119">A2</text>
<text x="56.4" y="115.2">GPA7</text>
<text x="37.8" y="125.3">CS</text>
<text x="56.4" y="122.8">GPB0</text>
<text x="56.4" y="125.3">GPB1</text>
<text x="181.8" y="123.9">U4</text>
<text x="37.8" y="129.2">RESET</text>
<text x="56.4" y="127.9">GPB2</text>
<text x="56.4" y="130.4">GPB3</text>
<text x="37.8" y="135.5">INTA</text>
<text x="56.4" y="133">GPB4</text>
<text x="56.4" y="135.5">GPB5</text>
<text x="37.8" y="138">INTB</text>
<text x="50.2" y="140.2" transform="rotate(-90 50.2 140.2)">VSS</text>
<text x="56.4" y="138">GPB6</text>
<text x="56.4" y="140.6">GPB7</text>
<text x="167.5" y="139.8">LTC6903</text>
</g>
<g font-size="1.4" fill="#00a0a0">
<text x="92.6" y="48.1" transform="rotate(-90 92.6 48.1)">A0</text>
<text x="106.6" y="48.1" transform="rotate(-90 106.6 48.1)">A1</text>
<text x="142.2" y="54">33K</text>
<text x="142.2" y="52.1">R10</text>
<text x="150.7" y="48.4">BypassFilter</text>
<text x="160" y="54">33K</text>
<text x="160" y="52.1">R11</text>
<text x="173.4" y="51.6">C8</text>
<text x="180.3" y="51.6">1uF</text>
<text x="195.8" y="48.9">C10</text>
<text x="195.8" y="52.8">0.1uF</text>
<text x="155" y="57.8">C6</text>
<text x="172.8" y="57.8">C7</text>
<text x="88.7" y="64.6" transform="rotate(-90 88.7 64.6)">R5</text>
<text x="90.6" y="65" transform="rotate(-90 90.6 65)">10K</text>
<text x="102.7" y="64.6" transform="rotate(-90 102.7 64.6)">R6</text>
<text x="104.5" y="65" transform="rotate(-90 104.5 65)">10K</text>
<text x="155.1" y="62.9">22nF</text>
<text x="172.9" y="62.9">22nF</text>
<text x="203.7" y="65.5">+</text>
<text x="224.6" y="76.5" transform="rotate(-90 224.6 76.5)">R14</text>
<text x="226.5" y="76" transform="rotate(-90 226.5 76)">10</text>
<text x="52.7" y="85.9">C1</text>
<text x="59.5" y="85.9">0.1uF</text>
<text x="109.9" y="84.7">C3</text>
<text x="116.7" y="84.7">0.1uF</text>
<text x="153.6" y="89">LK1</text>
<text x="212.3" y="84.5">C11</text>
<text x="212.3" y="89.6">0.1uF</text>
<text x="221.2" y="88.3">C14</text>
<text x="244.7" y="86.4">1</text>
<text x="153.4" y="90.8">Link</text>
<text x="221.2" y="92.1">0.1uF</text>
<text x="244.7" y="91.4">2</text>
<text x="80.4" y="106.5" transform="rotate(-90 80.4 106.5)">D1</text>
<text x="101.3" y="106.2">A1</text>
<text x="107.2" y="107.1" transform="rotate(-90 107.2 107.1)">VCC</text>
<text x="112.3" y="106.9" transform="rotate(-90 112.3 106.9)">VD1</text>
<text x="117.3" y="106" transform="rotate(-90 117.3 106)">SE</text>
<text x="85.5" y="109.4" transform="rotate(-90 85.5 109.4)">DIODESCH</text>
<text x="101.3" y="113.8">A4</text>
<text x="101.3" y="111.2">A3</text>
<text x="101.3" y="108.7">A2</text>
<text x="115.9" y="108.7">DIG_OUT</text>
<text x="178.8" y="113.9">C13</text>
<text x="186.5" y="113.9">0.1uF</text>
<text x="101.3" y="118.9">A6</text>
<text x="101.3" y="116.3">A5</text>
<text x="117.7" y="115.1">XTAL2</text>
<text x="218.5" y="115.1">1N4148</text>
<text x="83.2" y="123" transform="rotate(-90 83.2 123)">1K</text>
<text x="85" y="123.1" transform="rotate(-90 85 123.1)">R2</text>
<text x="101.3" y="123.9">A8</text>
<text x="101.3" y="121.4">A7</text>
<text x="197.9" y="120.5" transform="rotate(-90 197.9 120.5)">R3</text>
<text x="199.8" y="121.3" transform="rotate(-90 199.8 121.3)">220K</text>
<text x="218.5" y="124">1N4148</text>
<text x="220.1" y="120.2">D2</text>
<text x="101.3" y="130.3">SBY</text>
<text x="101.3" y="127.8">ALD</text>
<text x="117.7" y="130.3">XTAL1</text>
<text x="141.5" y="130.4">10</text>
<text x="169.9" y="130.3">CLK</text>
<text x="169.9" y="127.8">CLK</text>
<text x="177" y="128.7" transform="rotate(-90 177 128.7)">VCC</text>
<text x="180.2" y="130.3">SEN</text>
<text x="181.1" y="127.8">OE</text>
<text x="220.1" y="129.1">D3</text>
<text x="101.3" y="136.6">RESET</text>
<text x="101.3" y="132.8">LRQ</text>
<text x="115.7" y="136.6">ROM_DIS</text>
<text x="140.9" y="132.8">R12</text>
<text x="151.8" y="132.9">C9</text>
<text x="159.1" y="132.9">47pF</text>
<text x="177" y="136.4" transform="rotate(-90 177 136.4)">GND</text>
<text x="180.1" y="132.8">SCK</text>
<text x="180.8" y="135.4">SDI</text>
<text x="101.3" y="139.2">SBY_RESET</text>
<text x="108.5" y="142.7" transform="rotate(-90 108.5 142.7)">GND</text>
<text x="117.3" y="142.7" transform="rotate(-90 117.3 142.7)">TEST</text>
<text x="150.5" y="138.7" transform="rotate(-90 150.5 138.7)">10K</text>
<text x="152.3" y="138.7" transform="rotate(-90 152.3 138.7)">R13</text>
<text x="210.6" y="140.8" transform="rotate(-90 210.6 140.8)">R1</text>
<text x="212.5" y="141.2" transform="rotate(-90 212.5 141.2)">10K</text>
</g>
<g font-size="1.4" fill="#a00000">
<text x="187.7" y="60.3" transform="rotate(-90 187.7 60.3)">3</text>
<text x="190.4" y="64.8">2</text>
<text x="199.6" y="64.8">3</text>
<text x="206.8" y="60.6" transform="rotate(-90 206.8 60.6)">6</text>
<text x="209.3" y="61.3" transform="rotate(-90 209.3 61.3)">1</text>
<text x="211.8" y="61.9" transform="rotate(-90 211.8 61.9)">8</text>
<text x="187.7" y="70.5" transform="rotate(-90 187.7 70.5)">1</text>
<text x="199.6" y="69.8">2</text>
<text x="218.7" y="67.3">5</text>
<text x="206.8" y="75.2" transform="rotate(-90 206.8 75.2)">4</text>
<text x="209.3" y="74.6" transform="rotate(-90 209.3 74.6)">7</text>
<text x="106.4" y="101" transform="rotate(-90 106.4 101)">7</text>
<text x="111.5" y="101.4" transform="rotate(-90 111.5 101.4)">23</text>
<text x="116.6" y="101.4" transform="rotate(-90 116.6 101.4)">19</text>
<text x="97" y="107.9">17</text>
<text x="97" y="105.4">18</text>
<text x="124.9" y="107.9">24</text>
<text x="97" y="113">15</text>
<text x="97" y="110.5">16</text>
<text x="97" y="118.1">13</text>
<text x="97" y="115.6">14</text>
<text x="124.9" y="114.3">28</text>
<text x="97" y="123.2">10</text>
<text x="97" y="120.6">11</text>
<text x="176.3" y="122.5" transform="rotate(-90 176.3 122.5)">8</text>
<text x="97" y="127">20</text>
<text x="97.4" y="129.5">8</text>
<text x="124.9" y="129.5">27</text>
<text x="166" y="129.5">5</text>
<text x="166" y="127">6</text>
<text x="186.3" y="129.5">4</text>
<text x="186.3" y="127">7</text>
<text x="202.6" y="129.5">3</text>
<text x="205.5" y="126.1" transform="rotate(-90 205.5 126.1)">2</text>
<text x="208.2" y="129.5">1</text>
<text x="97.4" y="135.9">2</text>
<text x="97.4" y="132.1">9</text>
<text x="125.3" y="135.9">3</text>
<text x="186.3" y="134.6">2</text>
<text x="186.3" y="132.1">3</text>
<text x="97" y="138.4">25</text>
<text x="176.3" y="140.3" transform="rotate(-90 176.3 140.3)">1</text>
<text x="107.7" y="146.7" transform="rotate(-90 107.7 146.7)">1</text>
<text x="116.6" y="147.1" transform="rotate(-90 116.6 147.1)">22</text>
</g>
<text font-size="1.2" fill="#00a0a0" x="247.3" y="68.7">3</text>
<g font-size="1.2" fill="#a00000">
<text x="247.3" y="71.2">4</text>
<text x="247.3" y="66.2">5</text>
<text x="247.3" y="76.3">1</text>
<text x="247.3" y="73.8">2</text>
</g>
<g font-size="1.1" fill="#00a0a0">
<text x="36.7" y="21.9">+3.3V</text>
<text x="72.5" y="22.2">VCC</text>
<text x="51.1" y="27.3">3.3V</text>
<text x="51.1" y="29.8">02_SDI1</text>
<text x="59.4" y="27.3">5V</text>
<text x="59.4" y="29.8">5V</text>
<text x="51.1" y="32.4">03_SCL1</text>
<text x="51.1" y="34.9">04</text>
<text x="56.2" y="34.9">TXD0_14</text>
<text x="58.3" y="32.4">GND</text>
<text x="75.8" y="30.3">PWR_FLAG</text>
<text x="88.8" y="35.9">+3.3V</text>
<text x="102.7" y="35.9">+3.3V</text>
<text x="51.1" y="37.5">GND</text>
<text x="51.1" y="40">17</text>
<text x="56.1" y="37.5">RXD0_15</text>
<text x="59.5" y="40">18</text>
<text x="205.9" y="37.4">VCC</text>
<text x="51.1" y="42.5">27</text>
<text x="51.1" y="45.1">22</text>
<text x="51.1" y="47.6">3.3V</text>
<text x="58.3" y="42.5">GND</text>
<text x="59.5" y="45.1">23</text>
<text x="59.5" y="47.6">24</text>
<text x="51.1" y="52.7">09_MISO</text>
<text x="51.1" y="50.2">10_MOSI</text>
<text x="58.3" y="50.2">GND</text>
<text x="59.5" y="52.7">25</text>
<text x="51.1" y="55.2">11_SCLK</text>
<text x="51.1" y="57.8">GND</text>
<text x="56.9" y="55.2">08_CE0</text>
<text x="56.9" y="57.8">07_CE1</text>
<text x="51.1" y="65.4">06</text>
<text x="51.1" y="60.3">ID_SD</text>
<text x="51.1" y="62.9">05</text>
<text x="57.6" y="60.3">ID_SC</text>
<text x="58.3" y="62.9">GND</text>
<text x="59.5" y="65.4">12</text>
<text x="207.4" y="65.6" transform="rotate(-90 207.4 65.6)">Pwr</text>
<text x="51.1" y="67.9">13</text>
<text x="51.1" y="70.5">19</text>
<text x="58.3" y="67.9">GND</text>
<text x="59.5" y="70.5">16</text>
<text x="207.4" y="71.5" transform="rotate(-90 207.4 71.5)">Gnd</text>
<text x="51.1" y="73">26</text>
<text x="51.1" y="75.6">GND</text>
<text x="59.5" y="75.6">21</text>
<text x="59.5" y="73">20</text>
<text x="162.7" y="75.5">VCC</text>
<text x="48.1" y="81.6">+3.3V</text>
<text x="105.6" y="80.6">VCC</text>
<text x="81.2" y="96.8">+3.3V</text>
<text x="175.4" y="109.8">VCC</text>
<text x="198.3" y="109.8">VCC</text>
<text x="204.3" y="117.2">+3.3V</text>
<text x="24" y="124.8">+3.3V</text>
<text x="191.9" y="123.8">VCC</text>
<text x="131" y="133.9">VCC</text>
<text x="54.8" y="144.1">VCC</text>
<text x="62.1" y="145.1">+3.3V</text>
</g>
<g font-size="1" fill="#00a0a0">
<text x="247" y="64.8">RS</text>
<text x="247" y="69.8">TS</text>
<text x="247.3" y="67.3">R</text>
<text x="247.3" y="74.9">S</text>
<text x="247.4" y="72.4">T</text>
</g>
<g font-size=".7" fill="#00a0a0">
<text x="209.8" y="70.2" transform="rotate(-90 209.8 70.2)">Bypass</text>
<text x="209.8" y="66.5" transform="rotate(-90 209.8 66.5)">Gain</text>
<text x="212.3" y="67.7" transform="rotate(-90 212.3 67.7)">Gain</text>
</g>
</svg>
